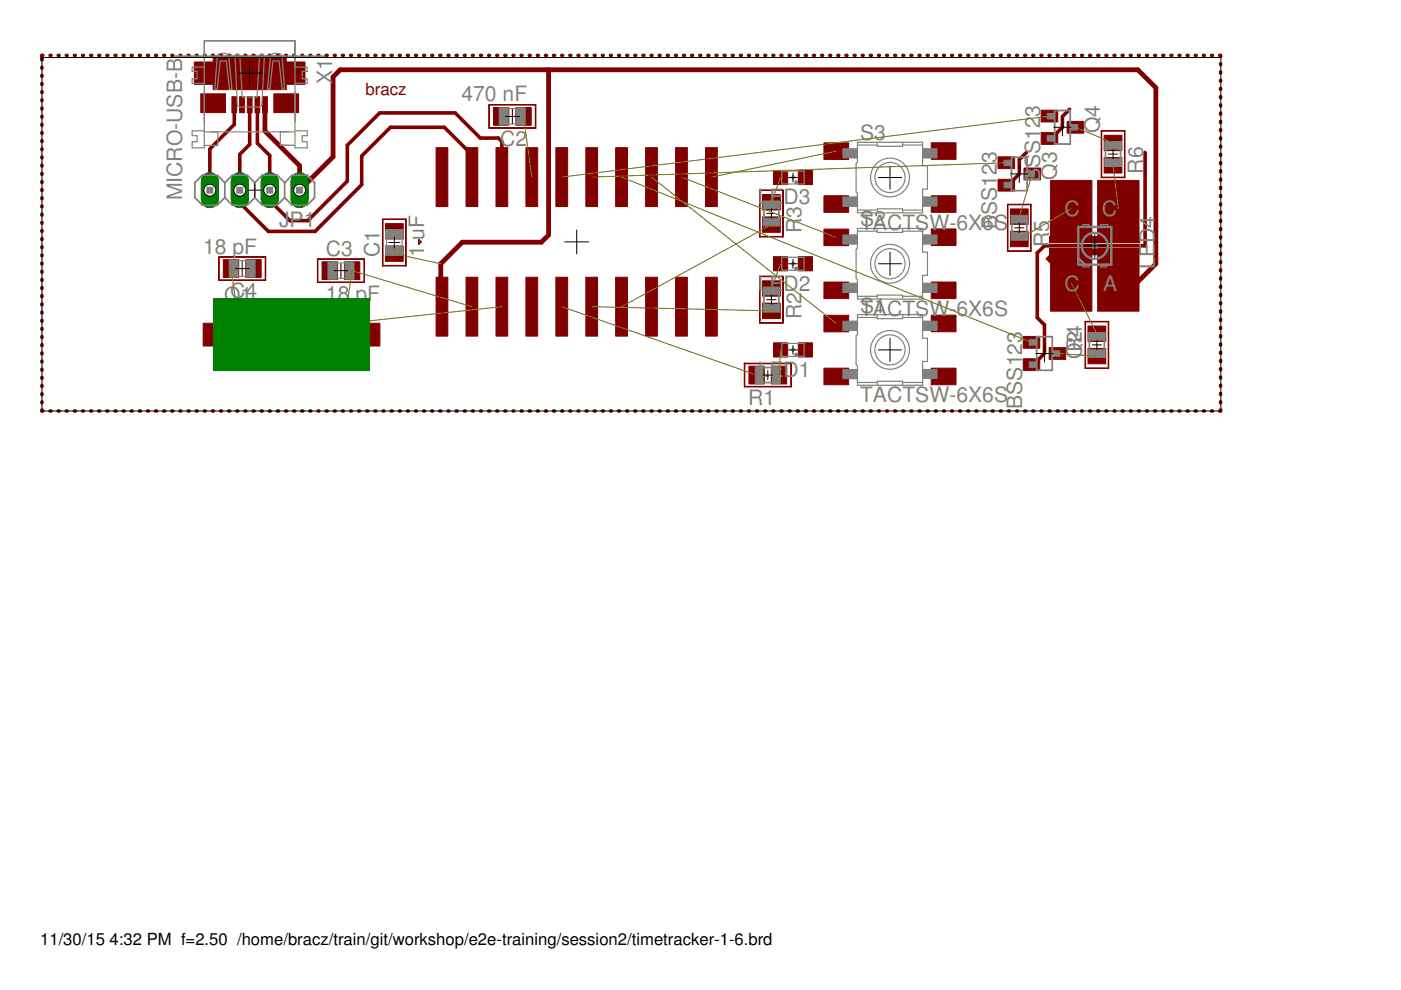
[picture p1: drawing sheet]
<svg xmlns="http://www.w3.org/2000/svg" width="297mm" height="210mm" viewBox="0 0 297 210" stroke-linecap="round" stroke-linejoin="round" font-family="sans-serif">
<path d="M63.5 38.4v3.8" fill="none" stroke="#008000" stroke-width="3.8"/>
<circle cx="63.5" cy="40.3" r="1.27" fill="#fff" stroke="#000" stroke-width=".21"/>
<path d="M57.2 38.4v3.8" fill="none" stroke="#008000" stroke-width="3.8"/>
<circle cx="57.2" cy="40.3" r="1.27" fill="#fff" stroke="#000" stroke-width=".21"/>
<path d="M50.8 38.4v3.8" fill="none" stroke="#008000" stroke-width="3.8"/>
<circle cx="50.8" cy="40.3" r="1.27" fill="#fff" stroke="#000" stroke-width=".21"/>
<path d="M44.5 38.4v3.8" fill="none" stroke="#008000" stroke-width="3.8"/>
<circle cx="44.5" cy="40.3" r="1.27" fill="#fff" stroke="#000" stroke-width=".21"/>
<g fill="#800000" stroke="#800000" stroke-width=".21">
<path d="M81.7 52.2h3.8v3.2h-3.8z"/>
<path d="M81.7 47.4h3.8v3.3h-3.8z"/>
<path d="M109.4 22.8h3.2v3.8h-3.2z"/>
<path d="M104.6 22.8h3.3v3.8h-3.3z"/>
<path d="M68.3 55.5h3.2v3.8h-3.2z"/>
<path d="M73 55.5h3.3v3.8h-3.3z"/>
<path d="M52.1 55.1h3.3v3.7h-3.3z"/>
<path d="M47.3 55.1h3.3v3.7h-3.3z"/>
<path d="M169.2 72.7h3.1v3h-3.1z"/>
<path d="M164 72.7h3v3h-3z"/>
<path d="M169.2 54.4h3.1v3h-3.1z"/>
<path d="M164 54.4h3v3h-3z"/>
<path d="M169.2 36.1h3.1v3h-3.1z"/>
<path d="M164 36.1h3v3h-3z"/>
<path d="M232.7 54h8.8v12h-8.8z"/>
<path d="M222.7 54h8.8v12h-8.8z"/>
<path d="M222.7 38.2h8.8v12h-8.8z"/>
<path d="M232.7 38.2h8.8v12h-8.8z"/>
<path d="M43.1 68.5h15.8v4.9h-15.8z"/>
<path d="M64.7 68.5h15.8v4.9h-15.8z"/>
<path d="M222.4 73.7h3.6v2.5h-3.6z"/>
<path d="M216.9 76.1h3.6v2.5h-3.6z"/>
<path d="M216.9 71.3h3.6v2.5h-3.6z"/>
<path d="M217.1 35.6h3.5v2.5h-3.5z"/>
<path d="M211.6 38h3.5v2.5h-3.5z"/>
<path d="M211.6 33.3h3.5v2.5h-3.5z"/>
<path d="M226.3 25.7h3.5v2.5h-3.5z"/>
<path d="M220.7 28.1h3.6v2.5h-3.6z"/>
<path d="M220.7 23.4h3.6v2.5h-3.6z"/>
<path d="M163.5 77.6h3.3v3.8h-3.3z"/>
<path d="M158.8 77.6h3.3v3.8h-3.3z"/>
<path d="M161.7 59.5h3.7v3.3h-3.7z"/>
<path d="M161.7 64.3h3.7v3.2h-3.7z"/>
<path d="M161.7 41.3h3.7v3.2h-3.7z"/>
<path d="M161.7 46h3.7v3.3h-3.7z"/>
<path d="M230.7 73.9h3.7v3.2h-3.7z"/>
<path d="M230.7 69.1h3.7v3.3h-3.7z"/>
<path d="M214.2 44.3h3.8v3.3h-3.8z"/>
<path d="M214.2 49h3.8v3.3h-3.8z"/>
<path d="M234.1 28.7h3.8v3.2h-3.8z"/>
<path d="M234.1 33.4h3.8v3.3h-3.8z"/>
<path d="M174.7 78.1h5.2v3.5h-5.2z"/>
<path d="M197.4 78.1h5.3v3.5h-5.3z"/>
<path d="M197.4 66.8h5.3v3.5h-5.3z"/>
<path d="M174.7 66.8h5.2v3.6h-5.2z"/>
<path d="M174.7 59.8h5.2v3.5h-5.2z"/>
<path d="M197.4 59.8h5.3v3.5h-5.3z"/>
<path d="M197.4 48.5h5.3v3.5h-5.3z"/>
<path d="M174.7 48.6h5.2v3.5h-5.2z"/>
<path d="M174.7 41.5h5.2v3.5h-5.2z"/>
<path d="M197.4 41.5h5.3v3.5h-5.3z"/>
<path d="M197.4 30.3h5.3v3.5h-5.3z"/>
<path d="M174.7 30.3h5.2v3.5h-5.2z"/>
<path d="M117.9 31.3h2.5v12.5h-2.5z"/>
<path d="M124.2 31.3h2.5v12.5h-2.5z"/>
<path d="M111.5 31.3h2.5v12.5h-2.5z"/>
<path d="M105.2 31.3h2.5v12.5h-2.5z"/>
<path d="M98.8 31.3h2.5v12.5h-2.5z"/>
<path d="M92.5 31.3h2.5v12.5h-2.5z"/>
<path d="M130.5 31.3h2.5v12.5h-2.5z"/>
<path d="M136.9 31.3h2.5v12.5h-2.5z"/>
<path d="M143.2 31.3h2.5v12.5h-2.5z"/>
<path d="M149.6 31.3h2.5v12.5h-2.5z"/>
<path d="M92.5 58.8h2.5v12.5h-2.5z"/>
<path d="M98.8 58.8h2.5v12.5h-2.5z"/>
<path d="M105.2 58.8h2.5v12.5h-2.5z"/>
<path d="M111.5 58.8h2.5v12.5h-2.5z"/>
<path d="M117.9 58.8h2.5v12.5h-2.5z"/>
<path d="M124.2 58.8h2.5v12.5h-2.5z"/>
<path d="M130.5 58.8h2.5v12.5h-2.5z"/>
<path d="M136.9 58.8h2.5v12.5h-2.5z"/>
<path d="M143.2 58.8h2.5v12.5h-2.5z"/>
<path d="M149.6 58.8h2.5v12.5h-2.5z"/>
<path d="M41.2 13.1h4.5v4.8h-4.5z"/>
<path d="M60.2 13.1h4.5v4.8h-4.5z"/>
<path d="M42.6 19.9h5.2v4h-5.2z"/>
<path d="M58.1 19.9h5.2v4h-5.2z"/>
<path d="M55.7 20.5h1v3.4h-1z"/>
<path d="M54.1 20.5h1v3.4h-1z"/>
<path d="M52.4 20.5h1v3.4h-1z"/>
<path d="M50.8 20.5h1v3.4h-1z"/>
<path d="M49.2 20.5h1v3.4h-1z"/>
<path d="M45.2 11.9h15.5v7.1h-15.5z"/>
</g>
<path d="M88.8 50.8l.5 .5-.5 .5zM221.9 54.9h.7M222.1 54.6h.5M222.2 55.2h.4M222.4 54.3h.2M222.5 55.4h.1M222.6 54.1v1.5l-.7-.7z" fill="none" stroke="#800000" stroke-width=".32"/>
<path d="M116.3 14.8v35l-1.5 1.6h-16.8l-4.5 4.5v8.9l.2 .2M56.2 22.2v5.6l7.3 7.3v5.2l7.1-7v-17l1.5-1.5h169.2l3.8 3.8v37.3l-4 4-4 .1" fill="none" stroke="#800000" stroke-width="1"/>
<g fill="none" stroke="#800000" stroke-width=".76">
<path d="M8.9 14.2v.3M8.9 16v.2M8.9 17.7v.2M8.9 19.4v.2M9.1 11.7h-.2v1M10.6 11.7h.2M12.3 11.7h.2M14.1 11.7h.1M15.8 11.7h.2M17.5 11.7h.2M19.2 11.7h.2M20.9 11.7h.2"/>
<path d="M22.7 11.7h.2M24.4 11.7h.2M26.1 11.7h.2M27.8 11.7h.2M29.5 11.7h.3M31.3 11.7h.2M33 11.7h.2M34.7 11.7h.2M36.4 11.7h.2M38.2 11.7h.2M39.9 11.7h.2M41.6 11.7h.2"/>
<path d="M43.3 11.7h.2M45 11.7h.3M46.8 11.7h.2M48.5 11.7h.2M50.2 11.7h.2M51.9 11.7h.2M53.7 11.7h.2M55.4 11.7h.2M57.1 11.7h.2M58.8 11.7h.2M60.6 11.7h.1M62.3 11.7h.2"/>
<path d="M64 11.7h.2M65.7 11.7h.2M67.4 11.7h.2M69.2 11.7h.2M70.9 11.7h.2M72.6 11.7h.2M74.3 11.7h.2M76.1 11.7h.1M77.8 11.7h.2M79.5 11.7h.2M81.2 11.7h.2M82.9 11.7h.2"/>
<path d="M84.7 11.7h.2M86.4 11.7h.2M88.1 11.7h.2M89.8 11.7h.2M91.5 11.7h.2M93.3 11.7h.2M95 11.7h.2M96.7 11.7h.2M98.4 11.7h.2M100.2 11.7h.2M101.9 11.7h.2M103.6 11.7h.2"/>
<path d="M105.3 11.7h.2M107 11.7h.3M108.8 11.7h.2M110.5 11.7h.2M112.2 11.7h.2M113.9 11.7h.2M115.7 11.7h.1M117.4 11.7h.2M119.1 11.7h.2M120.8 11.7h.2M122.6 11.7h.1M124.3 11.7h.2"/>
<path d="M126 11.7h.2M127.7 11.7h.2M129.4 11.7h.2M131.1 11.7h.3M132.9 11.7h.2M134.6 11.7h.2M136.3 11.7h.2M138 11.7h.2M139.8 11.7h.2M141.5 11.7h.2M143.2 11.7h.2M144.9 11.7h.2"/>
<path d="M146.6 11.7h.3M148.4 11.7h.2M150.1 11.7h.2M151.8 11.7h.2M153.5 11.7h.2M155.3 11.7h.2M157 11.7h.2M158.7 11.7h.2M160.4 11.7h.2M162.2 11.7h.1M163.9 11.7h.2M165.6 11.7h.2"/>
<path d="M167.3 11.7h.2M169 11.7h.2M170.8 11.7h.2M172.5 11.7h.2M174.2 11.7h.2M175.9 11.7h.2M177.7 11.7h.1M179.4 11.7h.2M181.1 11.7h.2M182.8 11.7h.2M184.5 11.7h.2M186.3 11.7h.2"/>
<path d="M188 11.7h.2M189.7 11.7h.2M191.4 11.7h.2M193.1 11.7h.2M194.9 11.7h.2M196.6 11.7h.2M198.3 11.7h.2M200 11.7h.2M201.8 11.7h.2M203.5 11.7h.2M205.2 11.7h.2M206.9 11.7h.2"/>
<path d="M208.6 11.7h.3M210.4 11.7h.2M212.1 11.7h.2M213.8 11.7h.2M215.5 11.7h.2M217.3 11.7h.1M219 11.7h.2M220.7 11.7h.2M222.4 11.7h.2M224.2 11.7h.1M225.9 11.7h.2M227.6 11.7h.2"/>
<path d="M229.3 11.7h.2M231 11.7h.2M232.7 11.7h.3M234.5 11.7h.2M236.2 11.7h.2M237.9 11.7h.2M239.6 11.7h.2M241.4 11.7h.2M243.1 11.7h.2M244.8 11.7h.2M246.5 11.7h.2M248.3 11.7h.2"/>
<path d="M250 11.7h.2M251.7 11.7h.2M253.4 11.7h.2M255.1 11.7h.2M256.9 11.7h.2M258.6 11.7h.2v.3M258.8 13.5v.2M258.8 15.2v.3M258.8 17v.2M258.8 18.8v.2M8.9 21.2v.2M8.9 22.9v.2"/>
<path d="M8.9 24.6v.2M8.9 26.4v.2M8.9 28.1v.2M8.9 29.8v.2M8.9 31.6v.1M8.9 33.3v.2M8.9 35v.2M8.9 36.7v.3M8.9 38.5v.2M49.7 22.2v4.2l-5.2 5.2v8.7M52.9 22.2v8.4l-2.1 2.1v10.3l6.1 6.1h9.9l9.9-9.9v-6.1l6.1-6.1h11.4l5.9 5.8v4.7M54.6 22.2v8.2l2.6 2.6v9.5l4.3 4.3h3.8l8.3-8.4v-7.6l6.9-6.9h16l5.3 5.4h3.8l.8 .7v7.5"/>
<path d="M217.6 32.3l-1.5 1.5v3.1l-2.4 2.4h-.3M226.8 23.2l-1.5 1.5v2.3l-2.4 2.4h-.4M242.8 32.3v19.8h-21.4l-1.5 1.5v13.8l1.5 1.5v6.1l-2.3 2.3h-.4M258.8 20.5v.2M258.8 22.2v.3M258.8 24v.2M258.8 25.7v.3M258.8 27.5v.2M258.8 29.2v.3M258.8 31v.2M258.8 32.7v.3M258.8 34.5v.2"/>
<path d="M258.8 36.2v.2M258.8 38v.2M258.8 39.7v.2M8.9 40.2v.2M8.9 41.9v.2M8.9 43.7v.2M8.9 45.4v.2M8.9 47.1v.2M8.9 48.9v.2M8.9 50.6v.2M8.9 52.3v.2M8.9 54.1v.2"/>
<path d="M8.9 55.8v.2M8.9 57.5v.2M8.9 59.2v.3M258.8 41.5v.2M258.8 43.2v.2M258.8 45v.2M258.8 46.7v.2M258.8 48.5v.2M258.8 50.2v.2M258.8 52v.2M258.8 53.7v.2M258.8 55.5v.2"/>
<path d="M258.8 57.2v.2M258.8 58.9v.3M8.9 61v.2M8.9 62.7v.2M8.9 64.4v.2M8.9 66.2v.2M8.9 67.9v.2M8.9 69.6v.2M8.9 71.4v.2M8.9 73.1v.2M8.9 74.8v.2M8.9 76.6v.2"/>
<path d="M8.9 78.3v.2M258.8 60.7v.2M258.8 62.4v.3M258.8 64.2v.2M258.8 65.9v.3M258.8 67.7v.2M258.8 69.4v.3M258.8 71.2v.2M258.8 72.9v.3M258.8 74.7v.2M258.8 76.4v.2M258.8 78.2v.2"/>
<path d="M258.8 79.9v.3M8.9 80v.2M8.9 81.7v.3M8.9 83.5v.2M8.9 85.2v.2M8.9 86.9v.2h.2M10.6 87.1h.2M12.3 87.1h.2M14.1 87.1h.1M15.8 87.1h.2M17.5 87.1h.2M19.2 87.1h.2"/>
<path d="M20.9 87.1h.2M22.7 87.1h.2M24.4 87.1h.2M26.1 87.1h.2M27.8 87.1h.2M29.5 87.1h.3M31.3 87.1h.2M33 87.1h.2M34.7 87.1h.2M36.4 87.1h.2M38.2 87.1h.2M39.9 87.1h.2"/>
<path d="M41.6 87.1h.2M43.3 87.1h.2M45 87.1h.3M46.8 87.1h.2M48.5 87.1h.2M50.2 87.1h.2M51.9 87.1h.2M53.7 87.1h.2M55.4 87.1h.2M57.1 87.1h.2M58.8 87.1h.2M60.6 87.1h.1"/>
<path d="M62.3 87.1h.2M64 87.1h.2M65.7 87.1h.2M67.4 87.1h.2M69.2 87.1h.2M70.9 87.1h.2M72.6 87.1h.2M74.3 87.1h.2M76.1 87.1h.1M77.8 87.1h.2M79.5 87.1h.2M81.2 87.1h.2"/>
<path d="M82.9 87.1h.2M84.7 87.1h.2M86.4 87.1h.2M88.1 87.1h.2M89.8 87.1h.2M91.5 87.1h.2M93.3 87.1h.2M95 87.1h.2M96.7 87.1h.2M98.4 87.1h.2M100.2 87.1h.2M101.9 87.1h.2"/>
<path d="M103.6 87.1h.2M105.3 87.1h.2M107 87.1h.3M108.8 87.1h.2M110.5 87.1h.2M112.2 87.1h.2M113.9 87.1h.2M115.7 87.1h.1M117.4 87.1h.2M119.1 87.1h.2M120.8 87.1h.2M122.6 87.1h.1"/>
<path d="M124.3 87.1h.2M126 87.1h.2M127.7 87.1h.2M129.4 87.1h.2M131.1 87.1h.3M132.9 87.1h.2M134.6 87.1h.2M136.3 87.1h.2M138 87.1h.2M139.8 87.1h.2M141.5 87.1h.2M143.2 87.1h.2"/>
<path d="M144.9 87.1h.2M146.6 87.1h.3M148.4 87.1h.2M150.1 87.1h.2M151.8 87.1h.2M153.5 87.1h.2M155.3 87.1h.2M157 87.1h.2M158.7 87.1h.2M160.4 87.1h.2M162.2 87.1h.1M163.9 87.1h.2"/>
<path d="M165.6 87.1h.2M167.3 87.1h.2M169 87.1h.2M170.8 87.1h.2M172.5 87.1h.2M174.2 87.1h.2M175.9 87.1h.2M177.7 87.1h.1M179.4 87.1h.2M181.1 87.1h.2M182.8 87.1h.2M184.5 87.1h.2"/>
<path d="M186.3 87.1h.2M188 87.1h.2M189.7 87.1h.2M191.4 87.1h.2M193.1 87.1h.2M194.9 87.1h.2M196.6 87.1h.2M198.3 87.1h.2M200 87.1h.2M201.8 87.1h.2M203.5 87.1h.2M205.2 87.1h.2"/>
<path d="M206.9 87.1h.2M208.6 87.1h.3M210.4 87.1h.2M212.1 87.1h.2M213.8 87.1h.2M215.5 87.1h.2M217.3 87.1h.1M219 87.1h.2M220.7 87.1h.2M222.4 87.1h.2M224.2 87.1h.1M225.9 87.1h.2"/>
<path d="M227.6 87.1h.2M229.3 87.1h.2M231 87.1h.2M232.7 87.1h.3M234.5 87.1h.2M236.2 87.1h.2M237.9 87.1h.2M239.6 87.1h.2M241.4 87.1h.2M243.1 87.1h.2M244.8 87.1h.2M246.5 87.1h.2"/>
<path d="M248.3 87.1h.2M250 87.1h.2M251.7 87.1h.2M253.4 87.1h.2M255.1 87.1h.2M256.9 87.1h.2M258.8 86.9v.2h-.2M258.8 81.7v.2M258.8 83.4v.3M258.8 85.2v.2"/>
</g>
<path d="M63.5 38.4v3.8" fill="none" stroke="#008000" stroke-width="3.8"/>
<circle cx="63.5" cy="40.3" r="1.27" fill="#fff" stroke="#000" stroke-width=".21"/>
<path d="M57.2 38.4v3.8" fill="none" stroke="#008000" stroke-width="3.8"/>
<circle cx="57.2" cy="40.3" r="1.27" fill="#fff" stroke="#000" stroke-width=".21"/>
<path d="M50.8 38.4v3.8" fill="none" stroke="#008000" stroke-width="3.8"/>
<circle cx="50.8" cy="40.3" r="1.27" fill="#fff" stroke="#000" stroke-width=".21"/>
<path d="M44.5 38.4v3.8" fill="none" stroke="#008000" stroke-width="3.8"/>
<circle cx="44.5" cy="40.3" r="1.27" fill="#fff" stroke="#000" stroke-width=".21"/>
<g fill="#800000" stroke="#800000" stroke-width=".21">
<path d="M222.6 52.7h19v1.3h-19z"/>
<path d="M222.6 50.2h19v1.3h-19z"/>
<path d="M81.1 46.5h.1v9.9z"/>
<path d="M86 46.5h.1v9.9z"/>
<path d="M81.1 56.3l5 .1z"/>
<path d="M81.1 46.5h5z"/>
<path d="M103.6 27.1l10 .1z"/>
<path d="M103.6 22.2h10z"/>
<path d="M113.5 22.2h.1v5z"/>
<path d="M103.6 22.2h.2l-.1 5z"/>
<path d="M67.3 54.9h10l-10 .1z"/>
<path d="M67.3 59.8l10 .1h-10z"/>
<path d="M67.3 54.9l.1 5z"/>
<path d="M77.2 54.9h.1l-.1 5z"/>
<path d="M46.4 59.4h9.9z"/>
<path d="M46.4 54.5h9.9z"/>
<path d="M56.2 54.5h.1v5z"/>
<path d="M46.4 54.5h.1l-.1 5z"/>
<path d="M157.8 82h10z"/>
<path d="M157.8 77h.1v5z"/>
<path d="M157.8 77l10 .1z"/>
<path d="M167.7 77h.1l-.1 5z"/>
<path d="M165.9 58.6h.2l-.1 9.9z"/>
<path d="M161 68.5h5.1z"/>
<path d="M161 58.6h.2l-.1 9.9z"/>
<path d="M161 58.6h5.1z"/>
<path d="M166 40.3v9.9z"/>
<path d="M161 50.2h5.1z"/>
<path d="M161 40.3h.2l-.1 9.9z"/>
<path d="M161 40.3h5.1z"/>
<path d="M230 68.2h.2l-.1 9.9z"/>
<path d="M230 68.2h5.1z"/>
<path d="M234.9 68.2h.2l-.1 9.9z"/>
<path d="M230 78l5.1 .1z"/>
<path d="M218.5 43.3l.1 10z"/>
<path d="M213.6 53.2l5 .1z"/>
<path d="M213.6 43.3h.1v10z"/>
<path d="M213.6 43.3l5 .1z"/>
<path d="M238.4 27.7h.1v10z"/>
<path d="M233.5 37.6h5z"/>
<path d="M233.5 27.7h.1v10z"/>
<path d="M233.5 27.7l5 .1z"/>
</g>
<g fill="none" stroke="#808080" stroke-width=".38">
<path d="M47.7 38.7l-1.6-1.6h-3.2l-1.6 1.6v3.2l1.6 1.6h3.2l1.6-1.6M47.7 38.7v3.2M47.7 38.7l1.6-1.6h3.1l1.6 1.6M54 38.7l1.6-1.6h3.2l1.5 1.6M54 38.7v3.2M60.3 38.7l1.6-1.6h3.2l1.6 1.6v3.2l-1.6 1.6h-3.2l-1.6-1.6M60.3 38.7v3.2M214.5 33.3h3.3v7.1h-3.3zM223.6 23.4h3.3v7.1h-3.3zM234.4 31.6v2.1M237.6 31.6v2.1M47.7 41.9l1.6 1.6h3.1l1.6-1.6"/>
<path d="M54 41.9l1.6 1.6h3.2l1.5-1.6M162 44.2v2.1M165.1 44.2v2.1M214.5 47.3v2M217.7 47.3v2M47.5 70h-1.9v1.9h1.9M47.8 65l.4-.1 27.4 .1 .4 .2 .1 .4v10.9l-.3 .4-.3 .1-27.5-.1-.4-.2-.1-.4v-10.7zM60.2 69.4v3.1M61.2 69.4h1.2v3.1h-1.2zM63.4 69.4v3.1M76.1 70h1.9v1.9h-1.9M161.8 77.9h2"/>
<path d="M162 62.5v2.1M165.1 62.5v2.1M219.8 71.4h3.3v7.1h-3.3zM231 72.1v2M234.1 72.1v2M161.8 81.1h2"/>
</g>
<path d="M167.7 37.6l.5-.4 .4 .4-.5 .4zM167.7 55.9l.5-.4 .4 .4-.5 .4zM49.4 67.6l1.5-1.1 1.7-.6h17.8a5.1 5.1 0 0 1 5.1 5.1 5.1 5.1 0 0 1-5.1 5h-17.2a5.1 5.1 0 0 1-4.6-3 5.1 5.1 0 0 1 .8-5.4zM51 68.7a3.1 3.1 0 0 1 2.2-.9h17.2a3.2 3.2 0 0 1 3.2 3.2 3.2 3.2 0 0 1-3.2 3.1h-17.2a3.2 3.2 0 0 1-2.9-2 3.2 3.2 0 0 1 .7-3.4zM59.3 71h.9M63.4 71h.9M167.7 74.2l.5-.4 .4 .3-.5 .5z" fill="none" stroke="#808080" stroke-width=".21"/>
<g fill="#808080" stroke="#808080" stroke-width=".21">
<circle cx="168.8" cy="75.2" r=".32"/>
<circle cx="168.8" cy="56.9" r=".32"/>
<circle cx="168.8" cy="38.7" r=".32"/>
</g>
<g fill="#808080" stroke="#808080" stroke-width=".21">
<path d="M231.6 51.6h1v1h-1z"/>
<path d="M180.4 68.1h1.3v1.9h-1.3z"/>
<path d="M180.4 78.3h1.3v2h-1.3z"/>
<path d="M195.7 68.1h1.3v1.9h-1.3z"/>
<path d="M195.6 78.3h1.4v1.9h-1.4z"/>
<path d="M180.4 49.8h1.3v1.9h-1.3z"/>
<path d="M180.4 60.1h1.3v1.9h-1.3z"/>
<path d="M195.7 49.8h1.3v1.9h-1.3z"/>
<path d="M195.6 60.1h1.4v1.9h-1.4z"/>
<path d="M180.4 31.6h1.3v1.9h-1.3z"/>
<path d="M180.4 41.8h1.3v1.9h-1.3z"/>
<path d="M195.7 31.6h1.3v1.9h-1.3z"/>
<path d="M195.6 41.8h1.4v1.9h-1.4z"/>
<path d="M81.8 52.3h3.6v1.8h-3.6z"/>
<path d="M81.8 48.7h3.6v1.8h-3.6z"/>
<path d="M109.5 22.9h1.8v3.6h-1.8z"/>
<path d="M105.9 22.9h1.8v3.6h-1.8z"/>
<path d="M69.6 55.6h1.8v3.6h-1.8z"/>
<path d="M73.2 55.6h1.8v3.6h-1.8z"/>
<path d="M52.2 55.1h1.9v3.7h-1.9z"/>
<path d="M48.6 55.1h1.9v3.7h-1.9z"/>
<path d="M50.2 39.7h1.3v1.3h-1.3z"/>
<path d="M56.6 39.7h1.2v1.3h-1.2z"/>
<path d="M62.9 39.7h1.3v1.3h-1.3z"/>
<path d="M43.9 39.7h1.2v1.3h-1.2z"/>
<path d="M223.2 74.4h1.5v1.1h-1.5z"/>
<path d="M218.2 76.7h1.5v1.2h-1.5z"/>
<path d="M218.2 72h1.5v1.2h-1.5z"/>
<path d="M217.9 36.3h1.5v1.1h-1.5z"/>
<path d="M212.9 38.7h1.4v1.1h-1.4z"/>
<path d="M212.9 34h1.4v1.1h-1.4z"/>
<path d="M227.1 26.4h1.4v1.2h-1.4z"/>
<path d="M222 28.8h1.5v1.1h-1.5z"/>
<path d="M222 24.1h1.5v1.1h-1.5z"/>
<path d="M160.1 77.8h1.7v3.5h-1.7z"/>
<path d="M163.8 77.8h1.6v3.5h-1.6z"/>
<path d="M161.8 64.6h3.5v1.6h-3.5z"/>
<path d="M161.8 60.9h3.5v1.6h-3.5z"/>
<path d="M161.8 46.3h3.5v1.6h-3.5z"/>
<path d="M161.8 42.6h3.5v1.6h-3.5z"/>
<path d="M230.8 70.5h3.5v1.6h-3.5z"/>
<path d="M230.8 74.2h3.5v1.6h-3.5z"/>
<path d="M214.4 49.3h3.5v1.6h-3.5z"/>
<path d="M214.4 45.7h3.5v1.6h-3.5z"/>
<path d="M234.3 33.7h3.5v1.6h-3.5z"/>
<path d="M234.3 30h3.5v1.6h-3.5z"/>
<path d="M178.7 68.1h3.1v1.9h-3.1z"/>
<path d="M178.7 78.3h3v2h-3z"/>
<path d="M195.6 78.3h3.1v1.9h-3.1z"/>
<path d="M195.7 68.1h3v1.9h-3z"/>
<path d="M178.7 49.8h3.1v1.9h-3.1z"/>
<path d="M178.7 60.1h3v1.9h-3z"/>
<path d="M195.6 60.1h3.1v1.9h-3.1z"/>
<path d="M195.7 49.8h3v1.9h-3z"/>
<path d="M178.7 31.6h3.1v1.9h-3.1z"/>
<path d="M178.7 41.8h3v1.9h-3z"/>
<path d="M195.6 41.8h3.1v1.9h-3.1z"/>
<path d="M195.7 31.6h3v1.9h-3z"/>
</g>
<g fill="none" stroke="#808080" stroke-width=".25">
<path d="M43.3 14.2h-2.6v.9h1.1v1.6h-1.1v1h2.6M46.2 11.6a1.72 1.72 0 0 1 2.3 .2l.7 7.1h-.6l-.6-6h-1.3l-.6 6h-.6l.6-6.9zM49.9 11.7a.53 .53 0 0 1 .6-.2 .53 .53 0 0 1 .4 .5l.5 8.6h3.1l.5-8.6a.52 .52 0 0 1 .5-.5 .52 .52 0 0 1 .5 .5l-.5 10.4-.5 .3h-4.1l-.4-.2-.2-.4zM55.5 11.5h.1M57.7 11.5a1.68 1.68 0 0 1 2.1 .3l.5 7.1h-.5l-.6-6h-1.3l-.7 6h-.5l.6-6.9zM62.5 14.2h2.6v.9h-1v1.6h1v1h-2.6M43.2 27.7h-2.5v1.1h1.1v1.3h-1.1v1.2h2.6v-22.6h19.2v22.6h2.6v-1.2h-1v-1.3h1v-1.1h-2.4M43.3 28h19.1M46.2 28v2.8h-2.8M59.4 28v2.8h3M107.7 26.3h1.9M107.7 23h1.8"/>
<path d="M165.8 36.3h4.7v2.7h-4.7zM181.8 30.2h13.8v5h1v4.9h-1v5h-13.8v-4.1l-.3-.3v-6.1l.3-.2zM181.9 30.8h4M191.4 30.3v.7h-5.4v-.7M191.4 30.8h4.1M50.4 58.6h1.9M50.4 55.3h1.8M71.3 55.7h1.9M71.4 59h1.8M82 50.5v1.9M85.3 50.5v1.8M165.8 54.5h4.7v2.8h-4.7z"/>
<path d="M181.8 48.4h13.8v5h1v5h-1v5h-13.8v-4.1l-.3-.3v-6.1l.3-.3zM181.9 49h4M181.9 44.5h4M186 45v-.7h5.4v.7M191.4 48.5v.8h-5.4v-.7M191.4 49h4.1M191.4 44.5h4.1M229.6 56.1v.5h1.3v-.4M230.9 48v-.4h-1.3v.5M233.4 48v-.4h1.5v.5M234.6 56.1v.5h-1.2v-.4M165.8 72.8h4.7v2.8h-4.7z"/>
<path d="M181.8 66.7h13.8v5h1v4.9h-1v5.1h-13.8v-4.2l-.3-.3v-6l.3-.3zM181.9 67.3h4M181.9 62.8h4M186 63.3v-.7h5.4v.7M191.4 66.8v.8h-5.4v-.7M191.4 67.3h4.1M191.4 62.8h4.1M181.9 81.1h4M186 81.5v-.7h5.4v.8M191.4 81.1h4.1"/>
<circle cx="188.7" cy="37.6" r="3.2"/>
<circle cx="188.7" cy="37.6" r="4.1"/>
<circle cx="188.7" cy="55.9" r="3.2"/>
<circle cx="188.7" cy="55.9" r="4.1"/>
<circle cx="188.7" cy="74.2" r="3.2"/>
<circle cx="188.7" cy="74.2" r="4.1"/>
</g>
<path d="M37.1 11.9h31.7" fill="none" stroke="#808080" stroke-width=".32"/>
<g fill="none" stroke="#808080" stroke-width=".51">
<path d="M228.6 48.1h7v8h-7zM228.6 54.7l1.4 1.4"/>
<circle cx="232.1" cy="52.1" r="2.75"/>
</g>
<g fill="none" stroke="#000" stroke-width=".21">
<path d="M8.9 12.2h249.9v74.9h-249.9zM50.4 15.5h5.1M52.9 13v5.1M54 38.9v2.8M107.1 24.7h3M108.6 23.2v3M167.2 37.6h1.9M168.1 36.7v1.9M186.2 37.6h5M188.7 35.2v4.9M214.3 36.9h3.6M216.1 35.1v3.6"/>
<path d="M223.4 27h3.7M225.3 25.2v3.6M235 32.7h2M236 31.7v2M49.9 56.9h2.9M51.4 55.5v2.9M52.6 40.3h2.8M70.8 57.4h2.9M72.3 55.9v2.9M82.4 51.4h2.4M83.6 50.2v2.4M119.7 51.3h5.1"/>
<path d="M122.3 48.7v5.1M162.6 45.3h1.9M163.6 44.3v1.9M167.2 55.9h1.9M168.1 55v1.9M186.2 55.9h5M188.7 53.5v4.9M215.1 48.3h2M216.1 47.3v2M229.7 52.1h4.8M232.1 49.7v4.8M59.9 71h3.8"/>
<path d="M61.8 69.1v3.7M161.8 79.5h2M162.6 63.5h1.9M162.8 78.5v2M163.6 62.5v2M167.2 74.2h1.9M168.1 73.3v1.8M186.2 74.2h5M188.7 71.7v4.9M219.6 75h3.7M221.4 73.1v3.7M231.6 73.1h2"/>
<path d="M232.6 72.1v2"/>
</g>
<g fill="none" stroke="#808000" stroke-width=".21">
<path d="M111 24.7l1.8 12.8M131.8 37.5l86.9 35.1M138.1 37.5l39.2 31.1M144.5 37.5l32.8 12.8M165.5 37.6l-1.9 5.3M177.3 32l-26.5 5.5M213.4 34.5l-87.9 3M218.9 36.9l-2.8 9M222.5 24.6l-103.4 12.9M228 27l8 3.3M236 35.1l1.1 9.1M49 56.9l2 14.1 55.4-6"/>
<path d="M83.6 53.8l9.9 2.1M163.6 47.6l-31.8 17.4M165.5 55.9l-1.9 5.3M227.1 60l5.5 10.8M227.1 44.2l-11 6.5M100.1 65l-25.4-7.6-2.1 13.6M119.1 65l41.3 14.5M125.5 65l38.1 .9M165.5 74.2l-.3 5.3M224.2 75l8.4 .5"/>
</g>
<path d="M45.3 63.3h33v15.3h-33z" fill="#008000" stroke="#008000" stroke-width=".21"/>
<g font-size="4.5" fill="#808080">
<text x="70.4" y="17.8" transform="rotate(-90 70.4 17.8)">X1</text>
<text x="97.8" y="21.5">470 nF</text>
<text x="182.3" y="29.7">S3</text>
<text x="233.2" y="28.2" transform="rotate(-90 233.2 28.2)">Q4</text>
<text x="106.1" y="31">C2</text>
<text x="220.5" y="38.7" transform="rotate(-90 220.5 38.7)">BSS123</text>
<text x="224.1" y="38.1" transform="rotate(-90 224.1 38.1)">Q3</text>
<text x="242.3" y="36.8" transform="rotate(-90 242.3 36.8)">R6</text>
<text x="38.6" y="42.5" transform="rotate(-90 38.6 42.5)">MICRO-USB-B</text>
<text x="160.7" y="43.3">LE</text>
<text x="166.1" y="43.3">D3</text>
<text x="182.3" y="48">S2</text>
<text x="225.7" y="45.8">C</text>
<text x="233.6" y="45.8">C</text>
<text x="43.1" y="53.8">18 pF</text>
<text x="59.2" y="48.1">JP1</text>
<text x="169.9" y="49.4" transform="rotate(-90 169.9 49.4)">R3</text>
<text x="182.3" y="48.7">TACTSW-</text>
<text x="202.8" y="48.7">6X6S</text>
<text x="211.4" y="48.6" transform="rotate(-90 211.4 48.6)">BSS123</text>
<text x="222.5" y="52.5" transform="rotate(-90 222.5 52.5)">R5</text>
<text x="69.1" y="54.2">C3</text>
<text x="80.4" y="54.6" transform="rotate(-90 80.4 54.6)">C1</text>
<text x="90" y="54.6" transform="rotate(-90 90 54.6)">1 uF</text>
<text x="244.8" y="57" transform="rotate(-90 244.8 57)">LED4</text>
<text x="47.5" y="64">Q1</text>
<text x="48.8" y="63.3">C4</text>
<text x="69.1" y="63.7">18 pF</text>
<text x="160.7" y="61.6">LE</text>
<text x="166.1" y="61.6">D2</text>
<text x="225.7" y="61.6">C</text>
<text x="233.9" y="61.6">A</text>
<text x="169.9" y="67.7" transform="rotate(-90 169.9 67.7)">R2</text>
<text x="182.3" y="66.3">S1</text>
<text x="182.3" y="67">TACTSW-</text>
<text x="202.8" y="67">6X6S</text>
<text x="229.4" y="76.2" transform="rotate(-90 229.4 76.2)">QR24</text>
<text x="160.7" y="79.9">L</text>
<text x="163.1" y="79.9">E</text>
<text x="166.1" y="79.9">D1</text>
<text x="158.6" y="85.9">R1</text>
<text x="182.3" y="85.3">TACTSW-6X6S</text>
<text x="216.7" y="86.7" transform="rotate(-90 216.7 86.7)">BSS123</text>
</g>
<text font-size="3.6" fill="#800000" x="77.5" y="20.1">bracz</text>
<g font-size="3.5">
<text x="8.5" y="200.4">11/30/15</text>
<text x="23.2" y="200.4">4:32 PM f=2.50 /home/bracz/train/git/workshop/e2e-training/session2/timetracker-1-6.brd</text>
</g>
</svg>
